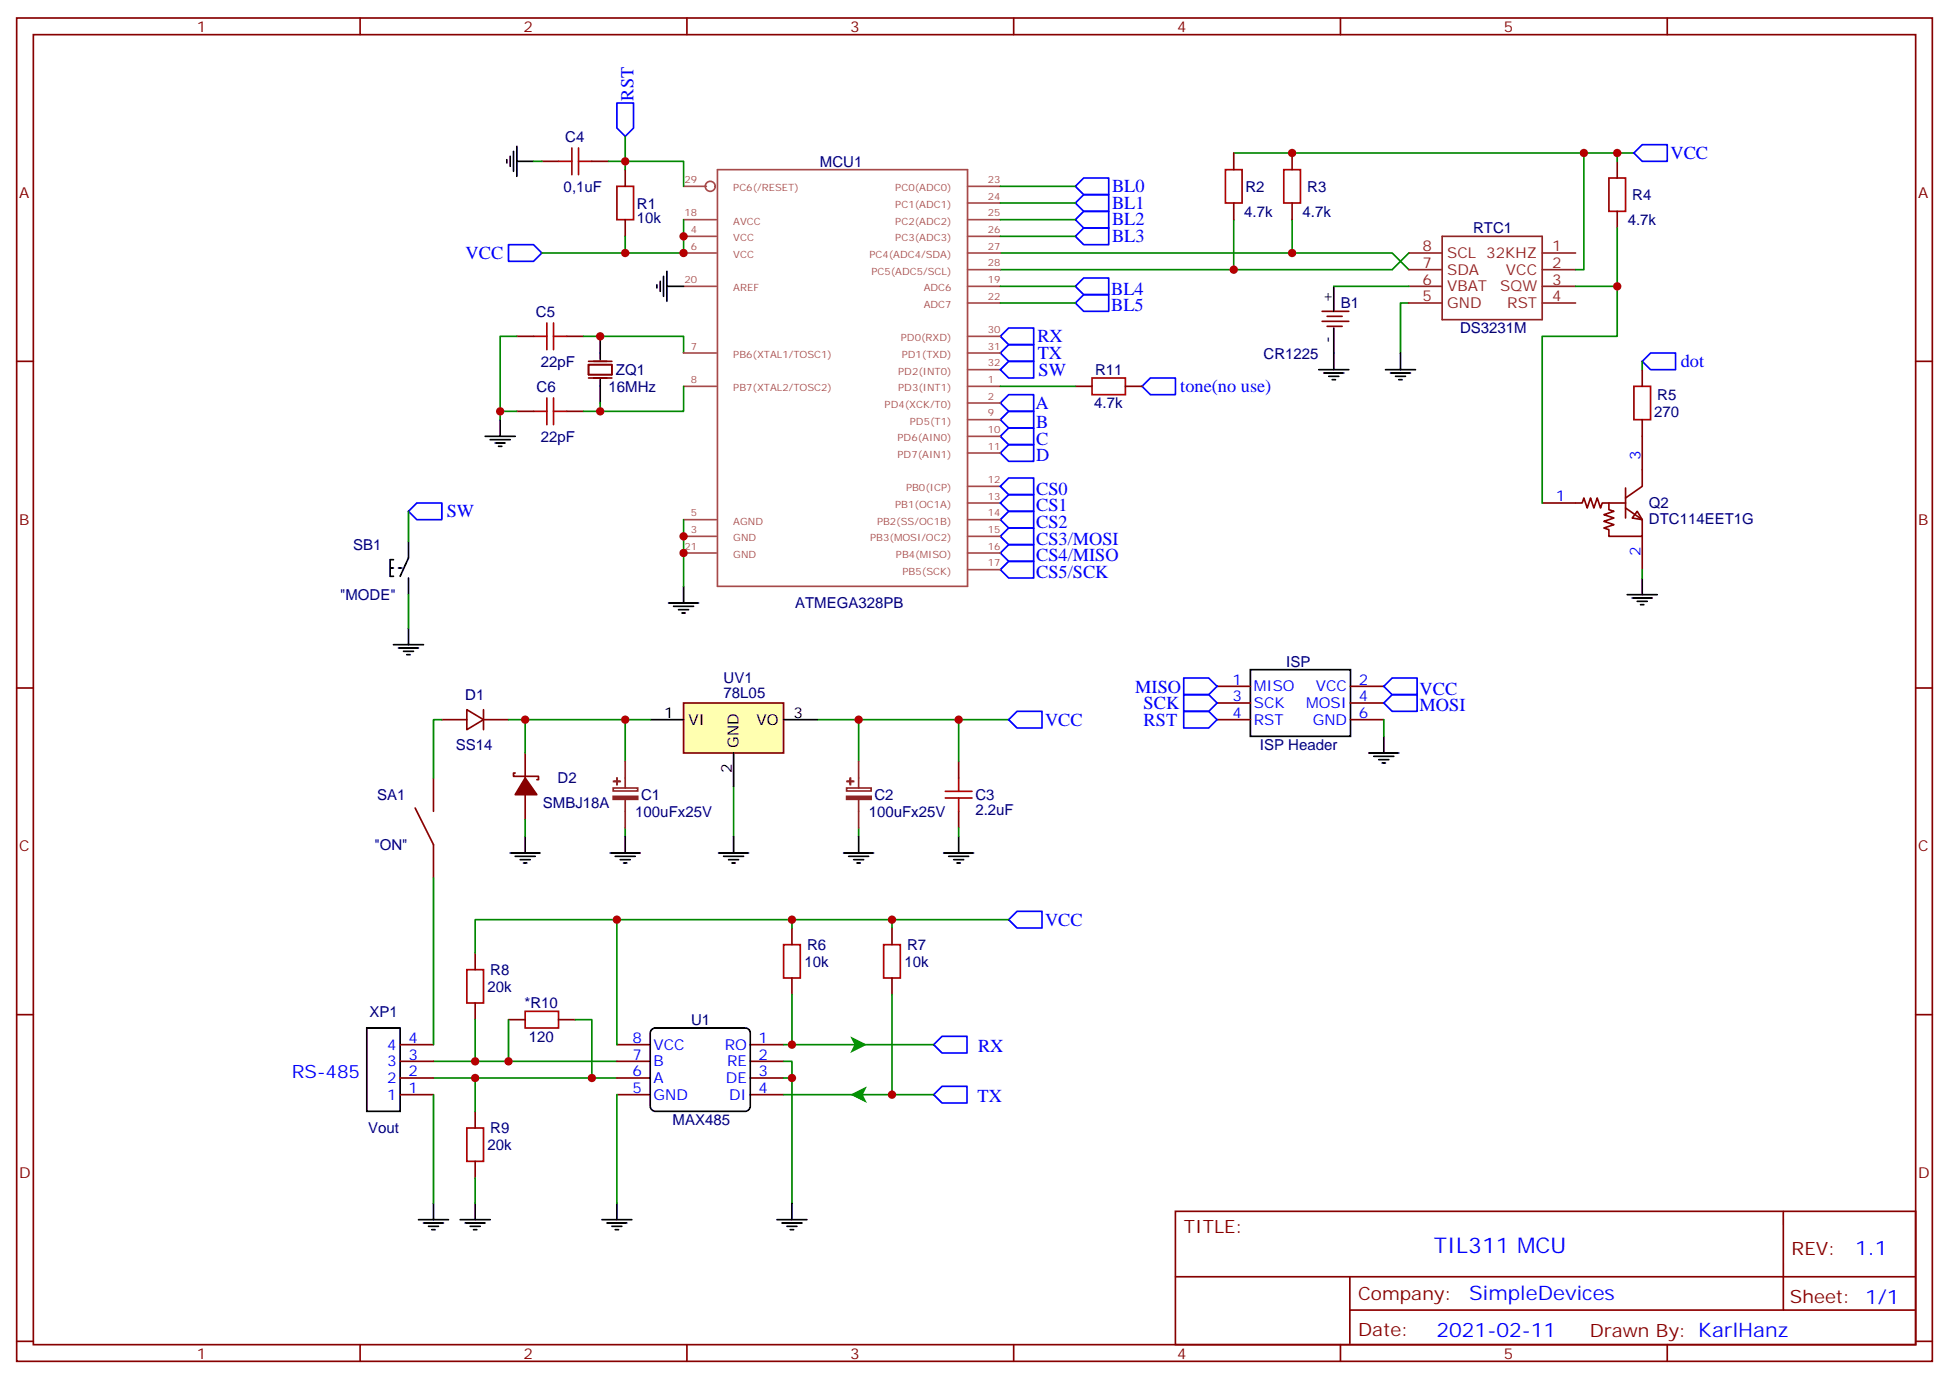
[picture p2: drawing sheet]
<svg xmlns="http://www.w3.org/2000/svg" width="412mm" height="292mm" viewBox="0 0 412 292" stroke-linecap="round" stroke-linejoin="round" font-family="sans-serif">
<g fill="none" stroke="#870000" stroke-width=".35">
<path d="M3.5 3.8h405.4v284.3h-405.4zM7.1 7.3h398.2v277.3h-398.2zM76.2 3.8v3.5M145.3 3.8v3.5M214.5 3.8v3.5M283.6 3.8v3.5M352.8 3.8v3.5M3.5 76.5h3.6M405.3 76.5h3.6M3.5 145.6h3.6M405.3 145.6h3.6M3.5 214.8h3.6"/>
<path d="M405.3 214.8h3.6M248.7 256.4h156.6v28.2h-156.6zM377.3 256.4v20.9M248.7 270.2h156.5M285.6 277.3h119.6M285.6 270.2v14.2M3.5 283.9h3.6M76.2 284.6v3.5M145.3 284.6v3.5M214.5 284.6v3.5M283.6 284.6v3.5M352.8 284.6v3.5"/>
<path d="M405.3 283.9h3.6"/>
</g>
<path d="M211.7 71.2l1.7-1.8h5.3v3.6h-5.3zM211.7 74.7l1.7-1.7h5.3v3.5h-5.3zM213.4 152.3l1.8-1.7h5.3v3.5h-5.3zM199.3 219.4h5.3v3.5h-5.3l-1.7-1.8zM199.3 229.9h5.3v3.6h-5.3l-1.7-1.8z" fill="none" stroke="#00f" stroke-width=".35"/>
<path d="M172.9 152.3h40.5M155.2 166.4v10.6M91.7 224.6h38.8M91.7 228.2h38.8" fill="none" stroke="#008700" stroke-width=".35"/>
<path d="M144.6 148.8h21.2v10.6h-21.2z" fill="#ffffb0" stroke="#800000" stroke-width=".35"/>
<g fill="none" stroke="#000" stroke-width=".35">
<path d="M107.2 33.8v.7M107.9 33.1v2.1M108.7 32v4.3M109.4 34.1h3.5M109.4 31v6.3M139.7 59.5v2.2M140.4 58.5v4.2M141.1 57.4v6.4M127 71.2v4.9M139 60.3v.7M141.1 60.6h3.5M279 78.2h6.4"/>
<path d="M280.1 79h4.2M281.2 79.7h2.1M282.2 60.6v5.3M282.2 69.4v8.8M293.2 78.2h6.3M294.2 79h4.2M295.3 79.7h2.1M296.3 74.7v3.5M102.7 92.4h6.3M103.7 93.1h4.2M104.8 93.8h2.1M105.5 94.5h.7"/>
<path d="M105.8 88.8v3.6M127 80.4v4.9M281.9 80.4h.7M296 80.4h.7M83.3 118.5h-.8v3.5h.8M86.4 114.6v3.5l-1.7 3.9M82.5 120.2h.8M83.3 136.5h6.3M84.3 137.2h4.2M84.3 120.2h.7M85.4 137.9h2.1M86.1 138.6h.7"/>
<path d="M86.4 122.3v3.6M86.4 132.9v3.6M141.5 127.6h6.3M142.5 128.3h4.3M143.6 129h2.1M144.3 129.8h.7M144.6 124.1v3.5M137.6 152.3h7M155.2 159.4v7M165.8 152.3h7.1M111.1 177v3.6M132.3 177v3.6"/>
<path d="M155.2 177v3.6M181.7 177v3.6M202.8 177v3.6M107.9 180.6h6.4M109 181.3h4.2M110.1 182h2.1M110.8 182.7h.7M129.1 180.6h6.4M130.2 181.3h4.2M131.2 182h2.1M131.9 182.7h.7M152 180.6h6.4"/>
<path d="M153.1 181.3h4.2M154.2 182h2.1M154.9 182.7h.7M178.5 180.6h6.4M179.6 181.3h4.2M180.6 182h2.1M181.3 182.7h.7M199.7 180.6h6.3M200.7 181.3h4.3M201.8 182h2.1M202.5 182.7h.7M77.6 217.6h7.1v17.6h-7.1z"/>
<path d="M137.8 218l.8-.4h19.1a1.06 1.06 0 0 1 1 1.1v15.5a1.13 1.13 0 0 1-1 1h-19.1a1.13 1.13 0 0 1-1-1v-15.5zM88.5 258.2h6.4M89.6 258.9h4.2M90.7 259.6h2.1M91.7 254.6v3.6M97.4 258.2h6.3M98.4 258.9h4.3M99.5 259.6h2.1M100.5 254.6v3.6M127.4 258.2h6.3M128.4 258.9h4.2M129.5 259.6h2.1"/>
<path d="M130.5 254.6v3.6M164.4 258.2h6.3M165.5 258.9h4.2M166.5 259.6h2.1M167.6 254.6v3.6M91.4 260.3h.7M100.2 260.3h.7M130.2 260.3h.7M167.2 260.3h.7"/>
</g>
<g fill="none" stroke="#870000" stroke-width=".35">
<path d="M114.7 34.1h3.5M125.2 34.1h3.6M132.3 35.9v3.5M261.1 32.4v3.5M273.4 32.4v3.5M132.3 46.5v3.5M261.1 43v3.5M273.4 43v3.5M109.4 71.2h3.5M119.9 71.2h3.6M124.5 77.2h5v2.1h-5zM124.5 76.5h5"/>
<path d="M279.8 65.9h5.6M279.8 68h5.6M280.8 67h3.2M280.8 69.1h3.2M109.4 87.1h3.5M119.9 87.1h3.6M124.5 80h5M93.5 152.3h5.3M98.8 150.2l3.5 2.1-3.5 2.1zM102.3 152.3h5.3M102.3 150.2v4.2M111.1 159.4v5.3"/>
<path d="M87.8 171l3.9 7.8v7M91.7 164.7v7M109 163.6h-.3v.7h5.2v.7h-.3M111.1 168.2v5.3M202.8 161.1v3.6M202.8 171.7v3.6M167.6 196.4v3.6M188.7 196.4v3.6M100.5 201.7v3.5M100.5 212.3v3.5M107.6 215.8h3.5M118.2 215.8h3.5"/>
<path d="M167.6 207v3.5M188.7 207v3.5M84.7 221.1h7M84.7 224.6h7M84.7 228.2h7M84.7 231.7h7M130.5 221.1h7.1M130.5 224.6h7.1M130.5 228.2h7.1M130.5 231.7h7.1M158.7 221.1h7.1M158.7 224.6h7.1"/>
<path d="M158.7 228.2h7.1M158.7 231.7h7.1"/>
</g>
<path d="M111.1 164.7l2.5 3.5h-4.6z" fill="#870000" stroke="#870000" stroke-width=".35"/>
<g fill="none" stroke="#008700" stroke-width=".35">
<path d="M112.9 34.1h1.8M132.3 35.9v-1.8h12.3v5.3M132.3 28.9v5.2h-3.5M211.7 39.4h15.8M261.1 32.4h84.6M132.3 50v3.6M144.6 46.5v7.1h-29.9M211.7 53.6h82.9l3.5 3.5M211.7 43h15.8M211.7 46.5h15.8M211.7 50h15.8M261.1 46.5v10.6"/>
<path d="M273.4 46.5v7.1M298.1 53.6l-3.5 3.5h-82.9M109.4 71.2h-3.6v15.9M123.5 71.2h21.1v3.5M211.7 60.6h15.8M211.7 64.1h15.8M282.2 60.6h15.9M298.1 64.1h-1.8v10.6M109.4 87.1h-3.6v1.7M127 85.3v1.8h-3.5M144.6 81.8v5.3h-17.6M86.4 108.2v6.4"/>
<path d="M144.6 110v14.1M86.4 125.9v7M93.5 152.3h-1.8v12.4M107.6 152.3h24.7M111.1 152.3v7.1M137.6 152.3h-5.3v8.8M181.7 152.3v8.8M202.8 152.3v8.8M111.1 173.5v3.5M132.3 175.3v1.7M181.7 175.3v1.7M202.8 175.3v1.7"/>
<path d="M91.7 185.8v35.3M130.5 194.7v26.4M167.6 194.7h-67.1v7M188.7 194.7v1.7M213.4 194.7h-45.8v1.7M167.6 210.5v10.6M188.7 210.5v21.2M91.7 231.7v22.9M130.5 231.7v22.9M165.8 224.6h1.8v30M165.8 221.1h31.8M165.8 231.7h31.8"/>
<path d="M165.8 228.2h1.8"/>
</g>
<g fill="none" stroke="#8c2424" stroke-width=".35">
<path d="M298.1 53.6h7.1M298.1 57.1h7.1M305.2 50h21.1v17.7h-21.1zM326.3 53.6h7.1M326.3 57.1h7.1M298.1 64.1h7.1M298.1 60.6h7.1M326.3 64.1h7.1M326.3 60.6h7.1M129.8 166.8h5.1v.6h-5.1zM132.3 161.1v5.7M132.3 169.3v6"/>
<path d="M179.1 166.8h5.2v.6h-5.2zM181.7 161.1v5.7M181.7 169.3v6"/>
</g>
<g fill="#8c2424" stroke="#8c2424" stroke-width=".35">
<path d="M129.8 168.6h5.1v.6h-5.1z"/>
<path d="M129.8 165.4h1.4z"/>
<path d="M130.5 164.7l.1 1.4z"/>
<path d="M179.1 168.6h5.2v.6h-5.2z"/>
<path d="M179.2 165.4h1.4z"/>
<path d="M179.9 164.7l.1 1.4z"/>
</g>
<g fill="none" stroke="#a10000" stroke-width=".35">
<path d="M118.2 34.1h2.8M121 31.3v5.7M122.4 34.1h2.8M122.4 31.3v5.7M130.5 39.4h3.6v7.1h-3.6zM259.3 35.9h3.5v7.1h-3.5zM271.6 35.9h3.6v7.1h-3.6zM112.9 71.2h2.8M115.7 68.4v5.6M117.1 68.4v5.6M117.1 71.2h2.8M112.9 87.1h2.8"/>
<path d="M115.7 84.2v5.7M117.1 84.2v5.7M117.1 87.1h2.8M200 168.9h5.7M200 167.5h5.7M202.8 164.7v2.8M202.8 168.9v2.8M165.8 200h3.5v7h-3.5zM187 200h3.5v7h-3.5zM98.8 205.2h3.5v7.1h-3.5zM111.1 214.1h7.1v3.5h-7.1z"/>
</g>
<g fill="none" stroke="#00f" stroke-width=".35">
<path d="M130.5 21.8h3.6v5.3l-1.8 1.8-1.8-1.8zM227.5 39.4l1.8-1.7h5.3v3.5h-5.3zM345.7 32.4l1.8-1.8h5.3v3.5h-5.3zM107.6 51.8h5.3l1.8 1.8-1.8 1.7h-5.3zM227.5 43l1.8-1.8h5.3v3.5h-5.3zM227.5 46.5l1.8-1.8h5.3v3.6h-5.3zM229.3 48.3h5.3v3.5h-5.3l-1.8-1.8zM229.3 58.8h5.3v3.6h-5.3l-1.8-1.8zM213.4 76.5h5.3v3.5h-5.3l-1.7-1.8zM229.3 62.4h5.3v3.5h-5.3l-1.8-1.8zM213.4 94.1h5.3v3.5h-5.3l-1.7-1.7zM213.4 90.6h5.3v3.5h-5.3l-1.7-1.7z"/>
<path d="M213.4 87.1h5.3v3.5h-5.3l-1.7-1.8zM213.4 83.5h5.3v3.6h-5.3l-1.7-1.8zM241.7 81.8l1.7-1.8h5.3v3.5h-5.3zM86.4 108.2l1.8-1.7h5.3v3.5h-5.3zM213.4 108.2h5.3v3.6h-5.3l-1.7-1.8zM213.4 118.8h5.3v3.5h-5.3l-1.7-1.7zM213.4 115.3h5.3v3.5h-5.3l-1.7-1.7zM213.4 111.8h5.3v3.5h-5.3l-1.7-1.8zM213.4 104.7h5.3v3.5h-5.3l-1.7-1.7zM213.4 101.2h5.3v3.5h-5.3l-1.7-1.8zM213.4 194.7l1.8-1.8h5.3v3.5h-5.3z"/>
</g>
<g fill="none" stroke="#a64a4a" stroke-width=".35">
<path d="M144.6 39.4h4.9M151.8 35.9h52.9v88.2h-52.9zM204.7 39.4h7M144.6 50h7M144.6 53.6h7M144.6 46.5h7M204.7 50h7M204.7 53.6h7M204.7 46.5h7M204.7 57.1h7M204.7 43h7M144.6 74.7h7"/>
<path d="M144.6 60.6h7M204.7 74.7h7M204.7 60.6h7M204.7 78.2h7M204.7 71.2h7M204.7 64.1h7M144.6 81.8h7M204.7 81.8h7M204.7 95.9h7M204.7 92.4h7M204.7 88.8h7M204.7 85.3h7"/>
<path d="M144.6 113.5h7M144.6 117.1h7M144.6 110h7M204.7 113.5h7M204.7 117.1h7M204.7 110h7M204.7 106.5h7M204.7 102.9h7M204.7 120.6h7"/>
<circle cx="150.3" cy="39.4" r="1.06"/>
</g>
<path d="M346.4 108.2l1.1 1.8-2.1-.4z" fill="#fff" stroke="#870000" stroke-width=".35"/>
<g fill="none" stroke="#870000" stroke-width=".35">
<path d="M342.2 34.1v3.6M342.2 44.7v3.6M347.5 78.2v3.6M347.5 88.8v14.1l-3.5 2.5M326.3 106.5h8.5l.3-1.1 .7 2.1 .7-2.1 .8 2.1 .7-2.1 .7 2.1 .3-1h5M340.4 106.5v1.4l1.1 .3-2.1 .7 2.1 .7-2.1 .7 2.1 .8-2.1 .7 1 .3v1.4h7.1v-3.5l-3.5-2.5M344 103.3v6.3M347.5 113.5v7.1M257.5 145.3h7.1M257.5 148.8h7.1M257.5 152.3h7.1M285.8 145.3h7"/>
<path d="M285.8 148.8h7M285.8 152.3h7M100.5 235.2v3.6M100.5 245.8v3.5"/>
</g>
<path d="M340.4 37.7h3.6v7h-3.6zM345.7 81.8h3.5v7h-3.5zM98.8 238.8h3.5v7h-3.5z" fill="none" stroke="#a10000" stroke-width=".35"/>
<path d="M335.1 32.4v24.7h-1.7M342.2 32.4v1.7M342.2 48.3v12.3h-8.8M342.2 60.6v10.6h-15.9v35.3M347.5 76.5v1.7M347.5 120.6v1.7M292.8 152.3v3.6M100.5 215.8v8.8M107.6 215.8v8.8M121.7 215.8h3.5v12.4M100.5 228.2v7M100.5 249.3v5.3" fill="none" stroke="#008700" stroke-width=".35"/>
<path d="M349.2 74.7h5.3v3.5h-5.3l-1.7-1.7zM250.5 143.5h5.3l1.7 1.8-1.7 1.7h-5.3zM250.5 147h5.3l1.7 1.8-1.7 1.8h-5.3zM250.5 150.6h5.3l1.7 1.7-1.7 1.8h-5.3zM294.6 143.5h5.3v3.5h-5.3l-1.8-1.7zM294.6 147h5.3v3.6h-5.3l-1.8-1.8z" fill="none" stroke="#00f" stroke-width=".35"/>
<path d="M344.3 125.9h6.4M345.4 126.6h4.2M346.4 127.3h2.1M347.1 128h.7M347.5 122.3v3.6M264.6 141.7h21.2v14.2h-21.2zM289.6 159.4h6.4M292.8 155.9v3.5M290.7 160.1h4.2M291.7 160.8h2.2M292.5 161.5h.7" fill="none" stroke="#000" stroke-width=".35"/>
<g fill="#090">
<path d="M179.9 219.4l3.5 1.7-3.5 1.8 .9-1.8z"/>
<path d="M179.9 231.7l3.5-1.8-.8 1.8 .8 1.8z"/>
</g>
<path d="M231.1 80h7v3.5h-7z" fill="none" stroke="#a10000" stroke-width=".35"/>
<path d="M227.5 81.8h3.6M238.1 81.8h3.6" fill="none" stroke="#870000" stroke-width=".35"/>
<path d="M211.7 81.8h15.8" fill="none" stroke="#008700" stroke-width=".35"/>
<g fill="#c00">
<circle cx="181.7" cy="152.3" r=".88"/>
<circle cx="202.8" cy="152.3" r=".88"/>
<circle cx="111.1" cy="152.3" r=".88"/>
<circle cx="132.3" cy="152.3" r=".88"/>
<circle cx="273.4" cy="32.4" r=".88"/>
<circle cx="105.8" cy="87.1" r=".88"/>
<circle cx="144.6" cy="113.5" r=".88"/>
<circle cx="144.6" cy="117.1" r=".88"/>
<circle cx="127" cy="71.2" r=".88"/>
<circle cx="127" cy="87.1" r=".88"/>
<circle cx="132.3" cy="34.1" r=".88"/>
<circle cx="132.3" cy="53.6" r=".88"/>
<circle cx="144.6" cy="50" r=".88"/>
<circle cx="144.6" cy="53.6" r=".88"/>
<circle cx="188.7" cy="231.7" r=".88"/>
<circle cx="188.7" cy="194.7" r=".88"/>
<circle cx="167.6" cy="194.7" r=".88"/>
<circle cx="130.5" cy="194.7" r=".88"/>
<circle cx="273.4" cy="53.6" r=".88"/>
<circle cx="261.1" cy="57.1" r=".88"/>
<circle cx="342.2" cy="32.4" r=".88"/>
<circle cx="335.1" cy="32.4" r=".88"/>
<circle cx="342.2" cy="60.6" r=".88"/>
<circle cx="167.6" cy="221.1" r=".88"/>
<circle cx="167.6" cy="228.2" r=".88"/>
<circle cx="125.2" cy="228.2" r=".88"/>
<circle cx="100.5" cy="228.2" r=".88"/>
<circle cx="100.5" cy="224.6" r=".88"/>
<circle cx="107.6" cy="224.6" r=".88"/>
</g>
<text font-size="4.6" fill="#00f" x="303.4" y="265.2">TIL311 MCU</text>
<g font-size="4.2" fill="#00f">
<text x="392.5" y="265.7">1.1</text>
<text x="310.9" y="275.2">SimpleDevices</text>
<text x="304" y="283">2021-02-11</text>
</g>
<g font-size="3.9" fill="#00f">
<text x="134.1" y="21.3" transform="rotate(-90 134.1 21.3)">RST</text>
<text x="353.5" y="33.6">VCC</text>
<text x="235.3" y="40.7">BL0</text>
<text x="235.3" y="44.2">BL1</text>
<text x="235.3" y="47.7">BL2</text>
<text x="235.3" y="51.3">BL3</text>
<text x="98.5" y="54.9">VCC</text>
<text x="235.1" y="62.4">BL4</text>
<text x="235.1" y="65.9">BL5</text>
<text x="219.5" y="72.5">RX</text>
<text x="219.6" y="76">TX</text>
<text x="355.6" y="77.7">dot</text>
<text x="219.8" y="79.5">SW</text>
<text x="249.7" y="83">tone(no use)</text>
<text x="219.1" y="86.6">A</text>
<text x="219.3" y="94.1">C</text>
<text x="219.3" y="90.6">B</text>
<text x="219.3" y="97.6">D</text>
<text x="219.3" y="104.7">CS0</text>
<text x="94.5" y="109.5">SW</text>
<text x="219.3" y="111.8">CS2</text>
<text x="219.3" y="108.2">CS1</text>
<text x="219.3" y="118.8">CS4/MISO</text>
<text x="219.3" y="115.3">CS3/MOSI</text>
<text x="219.3" y="122.3">CS5/SCK</text>
<text x="240.2" y="146.6">MISO</text>
<text x="300.4" y="147">VCC</text>
<text x="221.1" y="153.7">VCC</text>
<text x="242" y="150.1">SCK</text>
<text x="242" y="153.6">RST</text>
<text x="300.4" y="150.6">MOSI</text>
<text x="221.1" y="196">VCC</text>
<text x="207" y="222.8">RX</text>
<text x="61.7" y="228.2">RS-485</text>
<text x="206.9" y="233.3">TX</text>
</g>
<g font-size="3.9" fill="#800">
<text x="250.5" y="261">TITLE:</text>
<text x="379.1" y="265.7">REV:</text>
<text x="287.4" y="275.2">Company:</text>
<text x="378.7" y="275.8">Sheet: 1/1</text>
<text x="287.4" y="282.9">Date:</text>
<text x="336.4" y="282.9">Drawn By: KarlHanz</text>
</g>
<g font-size="3.2" fill="#800">
<text x="41.6" y="6.8">1</text>
<text x="110.8" y="6.8">2</text>
<text x="179.9" y="6.8">3</text>
<text x="249.1" y="6.8">4</text>
<text x="318.2" y="6.8">5</text>
<text x="4.1" y="41.9">A</text>
<text x="405.9" y="41.9">A</text>
<text x="4.1" y="111.1">B</text>
<text x="405.9" y="111.1">B</text>
<text x="4.1" y="180.2">C</text>
<text x="405.9" y="180.2">C</text>
<text x="4.1" y="249.3">D</text>
<text x="405.9" y="249.3">D</text>
<text x="41.6" y="287.6">1</text>
<text x="110.8" y="287.6">2</text>
<text x="179.9" y="287.6">3</text>
<text x="249.1" y="287.6">4</text>
<text x="318.2" y="287.6">5</text>
</g>
<g font-size="3.2" fill="#000080">
<text x="119.6" y="30">C4</text>
<text x="173.5" y="35.3">MCU1</text>
<text x="119.3" y="40.6">0,1uF</text>
<text x="263.5" y="40.6">R2</text>
<text x="276.6" y="40.6">R3</text>
<text x="134.8" y="47.3">10k</text>
<text x="134.8" y="44.1">R1</text>
<text x="263.3" y="45.9">4.7k</text>
<text x="275.6" y="45.9">4.7k</text>
<text x="344.4" y="47.6">4.7k</text>
<text x="345.4" y="42.3">R4</text>
<text x="311.7" y="49.4">RTC1</text>
<text x="283.7" y="65.3">B1</text>
<text x="113.4" y="67">C5</text>
<text x="308.9" y="70.6">DS3231M</text>
<text x="114.4" y="77.6">22pF</text>
<text x="267.4" y="75.9">CR1225</text>
<text x="113.5" y="82.9">C6</text>
<text x="128.8" y="82.9">16MHz</text>
<text x="130.3" y="79.4">ZQ1</text>
<text x="231.7" y="79.4">R11</text>
<text x="231.5" y="86.4">4.7k</text>
<text x="350" y="88.2">270</text>
<text x="350.7" y="84.7">R5</text>
<text x="114.4" y="93.5">22pF</text>
<text x="348.9" y="107.6">Q2</text>
<text x="348.9" y="110.8">DTC114EET1G</text>
<text x="74.7" y="116.4">SB1</text>
<text x="71.9" y="127">&quot;MODE&quot;</text>
<text x="168.2" y="128.8">ATMEGA328PB</text>
<text x="272.1" y="141.1">ISP</text>
<text x="98.4" y="148.2">D1</text>
<text x="153.1" y="147.7">78L05</text>
<text x="153.1" y="144.6">UV1</text>
<text x="96.4" y="158.8">SS14</text>
<text x="266.6" y="158.8">ISP Header</text>
<text x="118" y="165.8">D2</text>
<text x="79.8" y="169.3">SA1</text>
<text x="114.9" y="171.1">SMBJ18A</text>
<text x="134.4" y="172.9">100uFx25V</text>
<text x="135.6" y="169.3">C1</text>
<text x="183.8" y="172.9">100uFx25V</text>
<text x="185" y="169.3">C2</text>
<text x="206.4" y="172.6">2.2uF</text>
<text x="206.4" y="169.3">C3</text>
<text x="79.2" y="179.9">&quot;ON&quot;</text>
<text x="170.8" y="201.1">R6</text>
<text x="191.9" y="201.1">R7</text>
<text x="103.2" y="209.9">20k</text>
<text x="103.7" y="206.4">R8</text>
<text x="170.2" y="204.6">10k</text>
<text x="191.4" y="204.6">10k</text>
<text x="78.2" y="215.2">XP1</text>
<text x="111" y="213.4">*R10</text>
<text x="111.9" y="220.5">120</text>
<text x="146.2" y="217">U1</text>
<text x="77.9" y="239.9">Vout</text>
<text x="103.7" y="239.9">R9</text>
<text x="142.3" y="238.2">MAX485</text>
<text x="103.1" y="243.4">20k</text>
</g>
<g font-size="3.2" fill="#8d2323">
<text x="301" y="53.2">8</text>
<text x="328.4" y="53.2">1</text>
<text x="301" y="56.7">7</text>
<text x="306.2" y="54.6">SCL 32KHZ</text>
<text x="306.2" y="58.1">SDA</text>
<text x="318.7" y="58.1">VCC</text>
<text x="328.4" y="56.7">2</text>
<text x="301" y="63.8">5</text>
<text x="301" y="60.3">6</text>
<text x="306.2" y="65.2">GND</text>
<text x="306.2" y="61.7">VBAT</text>
<text x="317.5" y="61.7">SQW</text>
<text x="318.9" y="65.2">RST</text>
<text x="328.4" y="63.8">4</text>
<text x="328.4" y="60.3">3</text>
</g>
<g font-size="3.2">
<text x="281.9" y="64.1" transform="rotate(-90 281.9 64.1)">+</text>
<text x="281.9" y="72.6" transform="rotate(-90 281.9 72.6)">-</text>
<text x="140.5" y="152">1</text>
<text x="145.7" y="153.4">VI</text>
<text x="160.1" y="153.4">VO</text>
<text x="167.9" y="152">3</text>
<text x="156.3" y="158.3" transform="rotate(-90 156.3 158.3)">GND</text>
<text x="154.9" y="163.5" transform="rotate(-90 154.9 163.5)">2</text>
</g>
<g font-size="3.2" fill="#00f">
<text x="347.1" y="97.3" transform="rotate(-90 347.1 97.3)">3</text>
<text x="329.2" y="106.1">1</text>
<text x="347.1" y="117.7" transform="rotate(-90 347.1 117.7)">2</text>
<text x="260.8" y="144.9">1</text>
<text x="260.8" y="148.4">3</text>
<text x="265.3" y="146.3">MISO</text>
<text x="265.3" y="149.9">SCK</text>
<text x="276.4" y="149.9">MOSI</text>
<text x="278.4" y="146.3">VCC</text>
<text x="287.5" y="144.9">2</text>
<text x="287.5" y="148.4">4</text>
<text x="260.8" y="152">4</text>
<text x="265.3" y="153.4">RST</text>
<text x="277.8" y="153.4">GND</text>
<text x="287.5" y="152">6</text>
<text x="86.4" y="220.8">4</text>
<text x="133.8" y="220.8">8</text>
<text x="160.5" y="220.8">1</text>
<text x="81.9" y="225.7">3</text>
<text x="81.9" y="222.2">4</text>
<text x="86.4" y="227.8">2</text>
<text x="86.4" y="224.3">3</text>
<text x="133.8" y="227.8">6</text>
<text x="133.8" y="224.3">7</text>
<text x="138.3" y="225.7">B</text>
<text x="138.3" y="222.2">VCC</text>
<text x="153.3" y="222.2">RO</text>
<text x="153.8" y="225.7">RE</text>
<text x="160.5" y="224.3">2</text>
<text x="160.5" y="227.8">3</text>
<text x="81.9" y="232.8">1</text>
<text x="81.9" y="229.2">2</text>
<text x="86.4" y="231.4">1</text>
<text x="133.8" y="231.4">5</text>
<text x="138.3" y="232.8">GND</text>
<text x="138.3" y="229.2">A</text>
<text x="153.6" y="229.2">DE</text>
<text x="154.3" y="232.8">DI</text>
<text x="160.5" y="231.4">4</text>
</g>
<g font-size="2.1" fill="#a54b4b">
<text x="144.8" y="38.7">29</text>
<text x="155.2" y="40.5">PC6(/RESET)</text>
<text x="189.4" y="40.5">PC0(ADC0)</text>
<text x="209" y="38.7">23</text>
<text x="144.8" y="45.8">18</text>
<text x="155.2" y="47.5">AVCC</text>
<text x="189.4" y="47.5">PC2(ADC2)</text>
<text x="189.4" y="44">PC1(ADC1)</text>
<text x="209" y="45.8">25</text>
<text x="209" y="42.3">24</text>
<text x="146.2" y="49.3">4</text>
<text x="146.2" y="52.9">6</text>
<text x="155.2" y="51.1">VCC</text>
<text x="189.4" y="51.1">PC3(ADC3)</text>
<text x="209" y="52.9">27</text>
<text x="209" y="49.3">26</text>
<text x="144.8" y="59.9">20</text>
<text x="155.2" y="54.6">VCC</text>
<text x="184" y="54.6">PC4(ADC4/SDA)</text>
<text x="184.4" y="58.1">PC5(ADC5/SCL)</text>
<text x="209" y="59.9">19</text>
<text x="209" y="56.4">28</text>
<text x="155.2" y="61.6">AREF</text>
<text x="195.5" y="65.2">ADC7</text>
<text x="195.5" y="61.6">ADC6</text>
<text x="209" y="63.4">22</text>
<text x="209" y="70.5">30</text>
<text x="146.2" y="74">7</text>
<text x="155.2" y="75.8">PB6(XTAL1/TOSC1)</text>
<text x="190.6" y="72.2">PD0(RXD)</text>
<text x="190.8" y="75.8">PD1(TXD)</text>
<text x="209" y="77.6">32</text>
<text x="209" y="74">31</text>
<text x="146.2" y="81.1">8</text>
<text x="155.2" y="82.8">PB7(XTAL2/TOSC2)</text>
<text x="190.1" y="82.8">PD3(INT1)</text>
<text x="190.1" y="79.3">PD2(INT0)</text>
<text x="209" y="81.1">1</text>
<text x="187.2" y="86.3">PD4(XCK/T0)</text>
<text x="192.5" y="89.9">PD5(T1)</text>
<text x="209" y="88.1">9</text>
<text x="209" y="84.6">2</text>
<text x="189.9" y="93.4">PD6(AIN0)</text>
<text x="209" y="95.2">11</text>
<text x="209" y="91.7">10</text>
<text x="189.9" y="96.9">PD7(AIN1)</text>
<text x="189.4" y="107.5">PB1(OC1A)</text>
<text x="191.7" y="104">PB0(ICP)</text>
<text x="209" y="105.8">13</text>
<text x="209" y="102.2">12</text>
<text x="146.2" y="112.8">3</text>
<text x="146.2" y="109.3">5</text>
<text x="155.2" y="111">AGND</text>
<text x="185.6" y="111">PB2(SS/OC1B)</text>
<text x="209" y="112.8">15</text>
<text x="209" y="109.3">14</text>
<text x="144.8" y="116.4">21</text>
<text x="155.2" y="114.6">GND</text>
<text x="155.2" y="118.1">GND</text>
<text x="184.1" y="114.6">PB3(MOSI/OC2)</text>
<text x="189.6" y="118.1">PB4(MISO)</text>
<text x="209" y="119.9">17</text>
<text x="209" y="116.4">16</text>
<text x="191" y="121.6">PB5(SCK)</text>
</g>
</svg>
